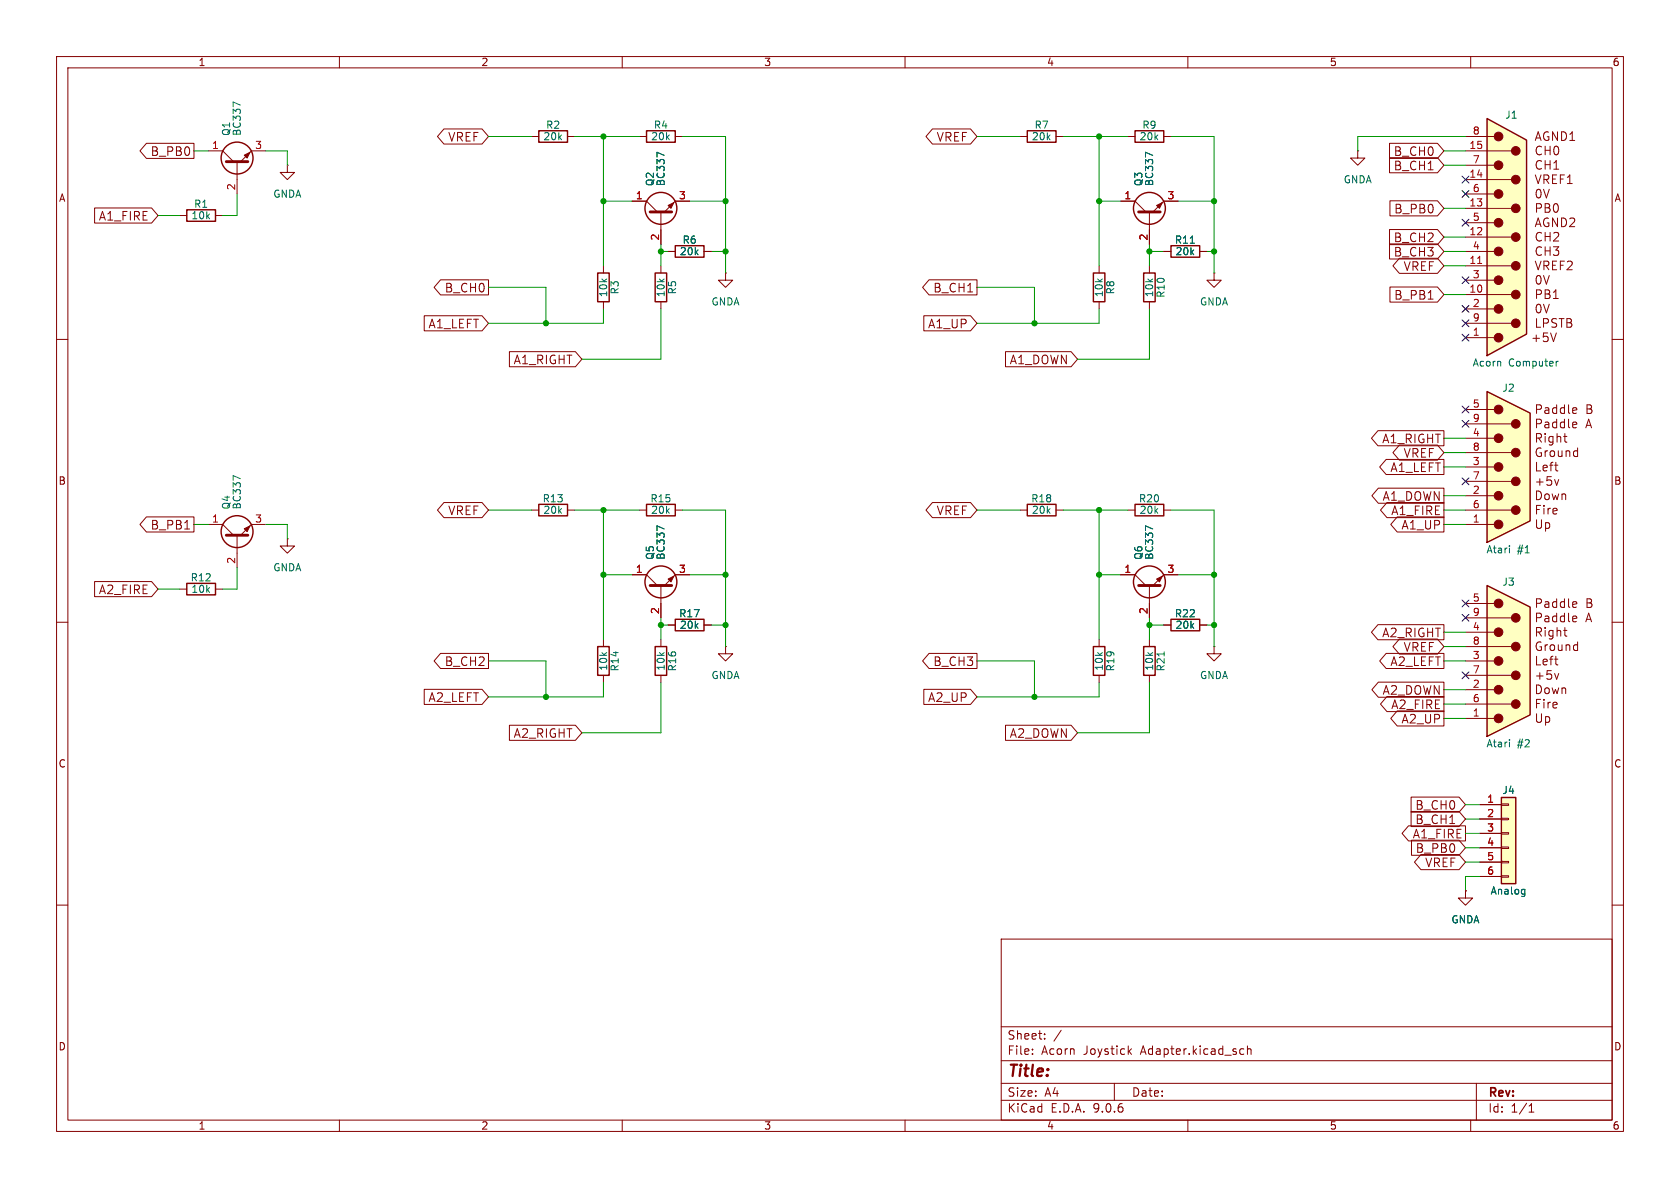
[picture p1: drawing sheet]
<svg xmlns="http://www.w3.org/2000/svg" width="297mm" height="210mm" viewBox="0 0 297 210" stroke-linecap="round" stroke-linejoin="round" font-family="sans-serif">
<g fill="none" stroke="#840000" stroke-width=".18">
<path d="M10 10h277v190h-277zM12 12h273v186h-273zM60 10v2M110 10v2M160 10v2M210 10v2M260 10v2M214.6 48.3v1.2h1.3l-1.3 1.3-1.2-1.3h1.2M214.6 48.3h.1M10 60h2M285 60h2M36.8 92.7h2.6l1.9 1.9"/>
<path d="M41.9 94.6v5.7M47 92.7h-2.6l-1.9 1.9M50.8 95.3v1.2h1.3l-1.3 1.3-1.3-1.3h1.3M50.8 95.3h.1M94 90.2h1.2M100.3 90.2h1.3M113 90.2h1.3M119.4 90.2h1.2M10 110h2M111.8 101.6h2.5l1.9 1.9M116.8 103.5v5.7M116.8 113v1.3"/>
<path d="M116.8 119.4v1.3M121.9 101.6h-2.5l-1.9 1.9M128.3 114.3v1.3h1.2l-1.2 1.2-1.3-1.2h1.3M128.3 114.3h.1M203.2 113v1.3M203.2 119.4v1.3M214.6 114.3v1.3h1.3l-1.3 1.2-1.2-1.2h1.2M214.6 114.3h.1M285 110h2M10 160h2M177 166h108v32h-108zM285 160h2"/>
<path d="M60 198v2M110 198v2M160 198v2M177 194.5h108M177 191.5h108M177 187.5h108M177 181.5h108M182.5 186.3v.1M182.5 185.5v.1M184.7 183.6v.1M184.7 182.8v.1M187.6 182.1l-1.3 2"/>
<path d="M197 191.5v3M199.6 185.8l.4 .6M200 185.4l-.5 .6M210 198v2M219.5 185.4l.4 .1M219.9 186.3l-.4 .1M220.5 185.5l.2-.1 .4 .1 .1 .9M220.5 184.9v1.5M260 198v2M261 191.5v6.5M270.3 196.6h.9M270.3 195.5l.4-.4v1.5"/>
</g>
<path d="M40 94.6h3.8M114.9 103.5h3.8" fill="none" stroke="#840000" stroke-width=".51"/>
<g fill="none" stroke="#840000" stroke-width=".25">
<path d="M95.2 89.2h5.1v2h-5.1zM114.3 89.2h5.1v2h-5.1zM115.8 114.3h2.1v5.1h-2.1zM202.2 114.3h2v5.1h-2z"/>
<circle cx="41.9" cy="94" r="2.82"/>
<circle cx="116.8" cy="102.9" r="2.82"/>
</g>
<g fill="#840000" stroke="#840000" stroke-width=".18">
<path d="M43.2 93.5l1-.5-.5 1z"/>
<path d="M118.1 102.4l1-.5-.5 1z"/>
</g>
<path d="M42.5 84.6l-1.3-.5v.8M117.4 93.5l-1.3-.5v.8M205.8 115.2v.8" fill="none" stroke="#006464" stroke-width=".18"/>
<path d="M265.4 141h2.6v15.2h-2.6z" fill="#ffffc2"/>
<path d="M207 43.4h5.1v2.1h-5.1zM119.4 109.5h5.1v2h-5.1zM265.4 141h2.6v15.2h-2.6z" fill="none" stroke="#840000" stroke-width=".25"/>
<g fill="none" stroke="#840000" stroke-width=".18">
<path d="M205.7 44.5h1.3M212.1 44.5h1.3M118.1 110.5h1.3M124.5 110.5h1.2M259.1 157.5v1.3h1.2l-1.2 1.2-1.3-1.2h1.3M259.1 157.5h.1M261.6 142.2h3.8M261.6 144.8h3.8M261.6 147.3h3.8M261.6 149.9h3.8M261.6 152.4h3.8M261.6 154.9h3.8"/>
<path d="M265.4 142.1h1.3v.3h-1.3zM265.4 144.7h1.3v.2h-1.3zM265.4 147.2h1.3v.2h-1.3zM265.4 149.7h1.3v.3h-1.3zM265.4 152.3h1.3v.2h-1.3zM265.4 154.8h1.3v.3h-1.3z"/>
</g>
<path d="M210.4 43h.8M269.2 157.2l.4 .1M269.6 157.2v1l-.3 .3M269.6 158l-.4 .1" fill="none" stroke="#006464" stroke-width=".18"/>
<path d="M262.9 103.5l7.6 3.8v19.1l-7.6 3.8z" fill="#ffffc2"/>
<g fill="none" stroke="#840000" stroke-width=".18">
<path d="M31.7 38.1h1.3M36.8 26.7h2.6l1.9 1.9M38.1 38.1h1.3M41.9 28.6v5.7M47 26.7h-2.6l-1.9 1.9M50.8 29.2v1.3h1.3l-1.3 1.3-1.3-1.3h1.3M50.8 29.2h.1M94 24.1h1.2M100.3 24.1h1.3M180.3 24.1h1.3M186.7 24.1h1.3M198.1 35.6h2.6l1.9 1.9"/>
<path d="M199.4 24.1h1.3M203.2 37.5v5.7M205.7 24.1h1.3M208.3 35.6h-2.6l-1.9 1.9M240 26.7v1.2h1.3l-1.3 1.3-1.2-1.3h1.2M240 26.7h.1M194.3 47v1.3M194.3 53.3v1.3M203.2 47v1.3M203.2 53.3v1.3M259.1 106.7h5.1M259.1 109.2h8.1"/>
<path d="M259.1 111.8h5.1M259.1 114.3h8.1M259.1 116.8h5.1M259.1 119.4h8.1M275.6 119.1l-.4 1M276.4 111.4h.6M276.7 112.4l.3 .1M278.2 106.4h.5l.1 .3-.8 .2M278.2 108.9l.5 .1 .1 .3-.8 .1M278.7 107.3l-.5 .1M278.7 109.8l-.5 .1M259.1 121.9h5.1"/>
<path d="M259.1 124.5h8.1M259.1 127h5.1"/>
</g>
<g fill="none" stroke="#840000" stroke-width=".25">
<path d="M33 37.1h5.1v2h-5.1zM95.2 23.1h5.1v2h-5.1zM181.6 23.1h5.1v2h-5.1zM200.7 23.1h5v2h-5zM193.3 48.3h2v5h-2zM202.2 48.3h2v5h-2zM262.9 103.5l7.6 3.8v19.1l-7.6 3.8z"/>
<circle cx="41.9" cy="27.9" r="2.82"/>
<circle cx="203.2" cy="36.8" r="2.82"/>
</g>
<g fill="#840000" stroke="#840000" stroke-width=".18">
<path d="M204.5 36.3l1-.5-.5 1z"/>
<path d="M43.2 27.4l1-.5-.5 1z"/>
<circle cx="264.9" cy="106.7" r=".76"/>
<circle cx="264.9" cy="111.8" r=".76"/>
<circle cx="264.9" cy="116.8" r=".76"/>
<circle cx="264.9" cy="121.9" r=".76"/>
<circle cx="264.9" cy="127" r=".76"/>
<circle cx="268" cy="109.2" r=".76"/>
<circle cx="268" cy="114.3" r=".76"/>
<circle cx="268" cy="119.4" r=".76"/>
<circle cx="268" cy="124.5" r=".76"/>
</g>
<path d="M42.5 18.6l-1.3-.6v.9M203.8 27.5l-1.3-.6v.9M266.9 130.8v.1M266.9 131.2v.8" fill="none" stroke="#006464" stroke-width=".18"/>
<path d="M40 28.6h3.8M201.3 37.5h3.8" fill="none" stroke="#840000" stroke-width=".51"/>
<path d="M262.9 69.2l7.6 3.8v19.1l-7.6 3.8z" fill="#ffffc2"/>
<g fill="none" stroke="#840000" stroke-width=".18">
<path d="M106.7 47v1.3M106.7 53.3v1.3M116.8 47v1.3M116.8 53.3v1.3M259.1 72.4h5.1M259.1 74.9h8.1M259.1 77.5h5.1M276.4 77.2h.6M276.7 78.1l.3 .1M278.2 72.1h.5l.1 .3-.8 .2M278.2 74.6l.5 .1 .1 .3-.8 .1M278.7 73l-.5 .1"/>
<path d="M278.7 75.6h-.5M180.3 90.2h1.3M186.7 90.2h1.3M199.4 90.2h1.3M205.7 90.2h1.3M259.1 80h8.1M259.1 82.6h5.1M259.1 85.1h8.1M259.1 87.6h5.1M259.1 90.2h8.1M259.1 92.7h5.1M275.6 84.8l-.4 1"/>
<path d="M31.7 104.1h1.3M38.1 104.1h1.3"/>
</g>
<path d="M105.7 48.3h2v5h-2zM115.8 48.3h2.1v5h-2.1zM262.9 69.2l7.6 3.8v19.1l-7.6 3.8zM181.6 89.2h5.1v2h-5.1zM200.7 89.2h5v2h-5zM33 103.1h5.1v2.1h-5.1z" fill="none" stroke="#840000" stroke-width=".25"/>
<g fill="#840000" stroke="#840000" stroke-width=".18">
<circle cx="264.9" cy="72.4" r=".76"/>
<circle cx="264.9" cy="77.5" r=".76"/>
<circle cx="264.9" cy="82.5" r=".76"/>
<circle cx="264.9" cy="87.6" r=".76"/>
<circle cx="264.9" cy="92.7" r=".76"/>
<circle cx="268" cy="74.9" r=".76"/>
<circle cx="268" cy="80" r=".76"/>
<circle cx="268" cy="85.1" r=".76"/>
<circle cx="268" cy="90.2" r=".76"/>
</g>
<path d="M266.9 96.5v.1M266.9 96.9v.8" fill="none" stroke="#006464" stroke-width=".18"/>
<path d="M262.9 21l7 3.8v34.3l-7 3.8z" fill="#ffffc2"/>
<g fill="none" stroke="#840000" stroke-width=".18">
<path d="M16.7 36.8h10.1l1.1 1.3-1.1 1.3h-10.1zM25.9 25.3h8.4v2.7h-8.4l-1.2-1.3zM78.5 22.8h6.7l1.2 1.3-1.2 1.4h-6.7l-1.2-1.4zM111.8 35.6h2.5l1.9 1.9M113 24.1h1.3M116.8 37.5v5.7M119.4 24.1h1.2M121.9 35.6h-2.5l-1.9 1.9M164.8 22.8h6.8l1.1 1.3-1.1 1.4h-6.8l-1.1-1.4zM198.1 35.6h2.6M205.7 35.6h2.6M245.7 25.3h8.4l1.2 1.4-1.2 1.3h-8.4z"/>
<path d="M245.7 27.9h8.4l1.2 1.3-1.2 1.3h-8.4zM245.7 35.5h8.4l1.2 1.3-1.2 1.4h-8.4zM259.1 24.1h5.1M259.1 26.7h8.1M259.1 29.2h5.1M259.1 31.8h8.1M259.1 34.3h5.1M259.1 36.8h8.1M259.1 39.4h5.1M75 55.8h10.2l1.2 1.4-1.2 1.3h-10.2zM77.9 49.5h8.5v2.6h-8.5l-1.2-1.3zM118.1 44.5h1.3"/>
<path d="M124.5 44.5h1.2M128.3 48.3v1.2h1.2l-1.2 1.3-1.3-1.3h1.3M128.3 48.3h.1M163.3 55.8h8.3l1.1 1.4-1.1 1.3h-8.3zM164.2 49.5h8.5v2.6h-8.5l-1.1-1.3zM203.2 40.6v2.6M205.7 44.5h1.3M212.1 44.5h1.3M245.7 40.6h8.4l1.2 1.3-1.2 1.3h-8.4zM245.7 43.1h8.4l1.2 1.4-1.2 1.3h-8.4zM245.7 50.7h8.4l1.2 1.4-1.2 1.3h-8.4zM247.4 45.7h6.7l1.2 1.3-1.2 1.3h-6.7l-1.2-1.3z"/>
<path d="M252.5 52.9h.9M259.1 41.9h8.1M259.1 44.5h5.1M259.1 47h8.1M259.1 49.5h5.1M259.1 52.1h8.1M259.1 54.6h5.1M259.1 57.2h8.1M259.1 59.7h5.1M275.1 58.9l-.5 1.5M90.1 62.2h11.6l1.2 1.3-1.2 1.3h-11.6zM177.8 62.2h11.6l1.1 1.3-1.1 1.3h-11.6z"/>
<path d="M243.6 76.1h11.7v2.7h-11.7l-1.1-1.3zM247.4 78.7h6.7l1.2 1.3-1.2 1.3h-6.7l-1.2-1.3zM25.9 91.4h8.4v2.6h-8.4l-1.2-1.3zM32.6 93.5h.9M78.5 88.8h6.7l1.2 1.4-1.2 1.3h-6.7l-1.2-1.3zM164.8 88.8h6.8l1.1 1.4-1.1 1.3h-6.8l-1.1-1.3zM243.7 86.3h11.6v2.7h-11.6l-1.2-1.4zM245.1 81.2h10.2v2.7h-10.2l-1.2-1.3zM245.2 88.8h10.1v2.7h-10.1l-1.1-1.3zM247 91.4h8.3v2.6h-8.3l-1.1-1.3zM16.7 102.8h10.1l1.1 1.3-1.1 1.4h-10.1zM77.9 115.5h8.5v2.7h-8.5l-1.2-1.4z"/>
<path d="M106.7 113v1.3M106.7 119.4v1.3M111.8 101.6h2.5M116.8 106.7v2.5M118.1 110.5h1.3M119.4 101.6h2.5M124.5 110.5h1.2M164.2 115.5h8.5v2.7h-8.5l-1.1-1.4zM194.3 113v1.3M194.3 119.4v1.3M198.1 101.6h2.6l1.9 1.9M203.2 103.5v5.7"/>
<path d="M205.7 110.5h1.3M208.3 101.6h-2.6l-1.9 1.9M212.1 110.5h1.3M243.6 110.4h11.7v2.7h-11.7l-1.1-1.3zM245.1 115.5h10.2v2.7h-10.2l-1.2-1.4zM247.4 113h6.7l1.2 1.3-1.2 1.3h-6.7l-1.2-1.3zM75 121.9h10.2l1.2 1.3-1.2 1.3h-10.2zM90.1 128.2h11.6l1.2 1.3-1.2 1.4h-11.6zM163.3 121.9h8.3l1.1 1.3-1.1 1.3h-8.3zM177.8 128.2h11.6l1.1 1.3-1.1 1.4h-11.6zM243.7 120.6h11.6v2.7h-11.6l-1.2-1.4zM245.2 123.1h10.1v2.7h-10.1l-1.1-1.3z"/>
<path d="M247 125.7h8.3v2.6h-8.3l-1.1-1.3zM249 146h10.1v2.7h-10.1l-1.1-1.4zM249.5 143.4h8.4l1.2 1.4-1.2 1.3h-8.4zM249.5 140.9h8.4l1.2 1.3-1.2 1.4h-8.4zM249.5 148.5h8.4l1.2 1.4-1.2 1.3h-8.4zM251.2 151.1h6.7l1.2 1.3-1.2 1.3h-6.7l-1.1-1.3zM259.1 157.5h.1M261.6 142.2h3.8M261.6 144.8h3.8M261.6 147.3h3.8M261.6 149.9h3.8M261.6 152.4h3.8"/>
<path d="M261.6 154.9h3.8"/>
</g>
<g fill="none" stroke="#840000" stroke-width=".25">
<path d="M114.3 23.1h5.1v2h-5.1zM262.9 21l7 3.8v34.3l-7 3.8zM119.4 43.4h5.1v2.1h-5.1zM105.7 114.3h2v5.1h-2zM193.3 114.3h2v5.1h-2zM207 109.5h5.1v2h-5.1z"/>
<circle cx="116.8" cy="36.8" r="2.82"/>
<circle cx="203.2" cy="102.9" r="2.82"/>
</g>
<g fill="#840000" stroke="#840000" stroke-width=".18">
<path d="M204.5 102.4l1-.5-.5 1z"/>
<path d="M118.1 36.3l1-.5-.5 1z"/>
<circle cx="264.9" cy="24.1" r=".76"/>
<circle cx="264.9" cy="29.2" r=".76"/>
<circle cx="264.9" cy="34.3" r=".76"/>
<circle cx="264.9" cy="39.4" r=".76"/>
<circle cx="264.9" cy="44.4" r=".76"/>
<circle cx="264.9" cy="49.5" r=".76"/>
<circle cx="264.9" cy="54.6" r=".76"/>
<circle cx="264.9" cy="59.7" r=".76"/>
<circle cx="268" cy="26.7" r=".76"/>
<circle cx="268" cy="31.7" r=".76"/>
<circle cx="268" cy="36.8" r=".76"/>
<circle cx="268" cy="41.9" r=".76"/>
<circle cx="268" cy="47" r=".76"/>
<circle cx="268" cy="52.1" r=".76"/>
<circle cx="268" cy="57.1" r=".76"/>
</g>
<path d="M261.2 46.6h.8" fill="none" stroke="#a90000" stroke-width=".18"/>
<path d="M117.4 27.5l-1.3-.6v.9M203.8 27.5l-1.3-.6v.9M210.4 43h.8M275.1 63.9v.8M275.5 63.9l-.4 .2M117.4 93.5l-1.3-.5v.8M203.8 93.5l-1.3-.5v.8M269.2 157.2l.4 .1M269.6 157.2v1l-.3 .3M269.6 158l-.4 .1" fill="none" stroke="#006464" stroke-width=".18"/>
<path d="M114.9 37.5h3.8M201.3 103.5h3.8" fill="none" stroke="#840000" stroke-width=".51"/>
<g fill="none" stroke="#009600" stroke-width=".18">
<path d="M27.9 38.1h3.8M34.3 26.7h2.5M41.9 34.3v3.8h-2.5M47 26.7h3.8v2.5M86.4 24.1h7.6M101.6 24.1h11.4M106.7 24.1v22.9M106.7 35.6h5.1M120.6 24.1h7.7v24.2M121.9 35.6h6.4M172.7 24.1h7.6M188 24.1h11.4"/>
<path d="M194.3 35.6h3.8M194.3 24.1v22.9M207 24.1h7.6v24.2M208.3 35.6h6.3M255.3 29.2h3.8M255.3 26.7h3.8M255.3 36.8h3.8M259.1 24.1h-19.1v2.6M86.4 50.8h10.1v6.4M106.7 54.6v2.6h-20.3M116.8 43.2v3.8M116.8 54.6v8.9h-13.9"/>
<path d="M116.8 44.5h1.3M125.7 44.5h2.6M172.7 50.8h10.2v6.4M194.3 54.6v2.6h-21.6M203.2 43.2v3.8M203.2 54.6v8.9h-12.7M203.2 44.5h2.5M213.4 44.5h1.2M255.3 44.5h3.8M255.3 41.9h3.8M255.3 47h3.8M255.3 52.1h3.8"/>
<path d="M255.3 77.5h3.8M34.3 92.7h2.5M47 92.7h3.8v2.6M86.4 90.2h7.6M101.6 90.2h11.4M106.7 90.2v22.8M120.6 90.2h7.7v24.1M172.7 90.2h7.6M188 90.2h11.4M194.3 90.2v22.8M207 90.2h7.6v24.1M255.3 90.2h3.8"/>
<path d="M255.3 92.7h3.8M255.3 80h3.8M255.3 87.6h3.8M255.3 82.6h3.8M27.9 104.1h3.8M41.9 100.3v3.8h-2.5M86.4 116.8h10.1v6.4M106.7 101.6h5.1M116.8 110.5h1.3M116.8 109.2v3.8M121.9 101.6h6.4M125.7 110.5h2.6"/>
<path d="M172.7 116.8h10.2v6.4M194.3 101.6h3.8M203.2 110.5h2.5M203.2 109.2v3.8M208.3 101.6h6.3M213.4 110.5h1.2M255.3 116.8h3.8M255.3 111.8h3.8M255.3 114.3h3.8M106.7 120.7v2.5h-20.3M116.8 120.7v8.8h-13.9M194.3 120.7v2.5h-21.6"/>
<path d="M203.2 120.7v8.8h-12.7M255.3 127h3.8M255.3 124.5h3.8M255.3 121.9h3.8M259.1 142.2h2.5M259.1 147.3h2.5M259.1 152.4h2.5M259.1 149.9h2.5M259.1 144.8h2.5M261.6 154.9h-2.5v2.6"/>
</g>
<g fill="none" stroke="#000084" stroke-width=".18">
<path d="M258.5 33.7l1.2 1.2M258.5 38.8l1.2 1.2M258.5 31.1l1.2 1.3M259.7 33.7l-1.2 1.2M259.7 38.8l-1.2 1.2M259.7 31.1l-1.2 1.3M258.5 54l1.2 1.2M258.5 59.1l1.2 1.2M258.5 56.5l1.2 1.3M258.5 48.9l1.2 1.2M259.7 54l-1.2 1.2M259.7 59.1l-1.2 1.2"/>
<path d="M259.7 56.5l-1.2 1.3M259.7 48.9l-1.2 1.2M258.5 74.3l1.2 1.2M258.5 71.8l1.2 1.2M259.7 74.3l-1.2 1.2M259.7 71.8l-1.2 1.2M258.5 84.5l1.2 1.2M259.7 84.5l-1.2 1.2M258.5 106.1l1.2 1.2M258.5 108.6l1.2 1.2M258.5 118.8l1.2 1.2M259.7 106.1l-1.2 1.2"/>
<path d="M259.7 108.6l-1.2 1.2M259.7 118.8l-1.2 1.2"/>
</g>
<g fill="#009600" stroke="#009600" stroke-width=".18">
<circle cx="194.3" cy="101.6" r=".46"/>
<circle cx="203.2" cy="110.5" r=".46"/>
<circle cx="194.3" cy="90.2" r=".46"/>
<circle cx="214.6" cy="101.6" r=".46"/>
<circle cx="214.6" cy="110.5" r=".46"/>
<circle cx="182.9" cy="123.2" r=".46"/>
<circle cx="214.6" cy="35.6" r=".46"/>
<circle cx="214.6" cy="44.5" r=".46"/>
<circle cx="106.7" cy="24.1" r=".46"/>
<circle cx="194.3" cy="24.1" r=".46"/>
<circle cx="194.3" cy="35.6" r=".46"/>
<circle cx="203.2" cy="44.5" r=".46"/>
<circle cx="182.9" cy="57.2" r=".46"/>
<circle cx="96.5" cy="123.2" r=".46"/>
<circle cx="128.3" cy="110.5" r=".46"/>
<circle cx="128.3" cy="101.6" r=".46"/>
<circle cx="116.8" cy="110.5" r=".46"/>
<circle cx="106.7" cy="90.2" r=".46"/>
<circle cx="106.7" cy="101.6" r=".46"/>
<circle cx="96.5" cy="57.2" r=".46"/>
<circle cx="106.7" cy="35.6" r=".46"/>
<circle cx="128.3" cy="35.6" r=".46"/>
<circle cx="128.3" cy="44.5" r=".46"/>
<circle cx="116.8" cy="44.5" r=".46"/>
</g>
<text font-size="2.8" fill="#840000" x="178" y="190.9">Title:</text>
<g font-size="2.1" fill="#840000">
<text x="26.6" y="27.8">B_PB0</text>
<text x="79.2" y="25.2">VREF</text>
<text x="165.5" y="25.2">VREF</text>
<text x="246.3" y="27.8">B_CH0</text>
<text x="271.2" y="25.1">AGND1</text>
<text x="271.2" y="27.7">CH0</text>
<text x="246.3" y="30.3">B_CH1</text>
<text x="271.2" y="32.7">VREF1</text>
<text x="271.2" y="35.3">0V</text>
<text x="271.2" y="30.2">CH1</text>
<text x="17.4" y="39.2">A1_FIRE</text>
<text x="246.4" y="37.9">B_PB0</text>
<text x="271.2" y="40.4">AGND2</text>
<text x="271.2" y="37.8">PB0</text>
<text x="246.3" y="43">B_CH2</text>
<text x="246.3" y="45.5">B_CH3</text>
<text x="271.2" y="48">VREF2</text>
<text x="271.2" y="42.9">CH2</text>
<text x="271.2" y="45.4">CH3</text>
<text x="78.6" y="51.9">B_CH0</text>
<text x="164.9" y="51.9">B_CH1</text>
<text x="246.4" y="53.2">B_PB1</text>
<text x="248.1" y="48.1">VREF</text>
<text x="271.2" y="50.5">0V</text>
<text x="271.2" y="53.1">PB1</text>
<text x="75.7" y="58.2">A1_LEFT</text>
<text x="164" y="58.2">A1_UP</text>
<text x="271.2" y="55.6">0V</text>
<text x="271.2" y="58.1">LPSTB</text>
<text x="90.7" y="64.6">A1_RIGHT</text>
<text x="178.4" y="64.6">A1_DOWN</text>
<text x="270.6" y="60.7">+5V</text>
<text x="271.2" y="75.9">Paddle</text>
<text x="271.2" y="73.4">Paddle</text>
<text x="280.3" y="75.9">A</text>
<text x="280.3" y="73.4">B</text>
<text x="244.3" y="78.6">A1_RIGHT</text>
<text x="245.7" y="83.6">A1_LEFT</text>
<text x="248.1" y="81.1">VREF</text>
<text x="271.2" y="78.5">Right</text>
<text x="271.2" y="81">Ground</text>
<text x="271.2" y="83.5">Left</text>
<text x="244.4" y="88.7">A1_DOWN</text>
<text x="271.2" y="86.1">+5v</text>
<text x="271.2" y="88.6">Down</text>
<text x="26.6" y="93.8">B_PB1</text>
<text x="79.2" y="91.3">VREF</text>
<text x="165.5" y="91.3">VREF</text>
<text x="245.9" y="91.3">A1_FIRE</text>
<text x="247.7" y="93.8">A1_UP</text>
<text x="271.2" y="91.2">Fire</text>
<text x="271.2" y="93.7">Up</text>
<text x="17.4" y="105.2">A2_FIRE</text>
<text x="271.2" y="107.7">Paddle</text>
<text x="280.3" y="107.7">B</text>
<text x="244.3" y="112.9">A2_RIGHT</text>
<text x="271.2" y="110.2">Paddle</text>
<text x="271.2" y="112.8">Right</text>
<text x="280.3" y="110.2">A</text>
<text x="78.6" y="117.9">B_CH2</text>
<text x="164.9" y="117.9">B_CH3</text>
<text x="245.7" y="117.9">A2_LEFT</text>
<text x="248.1" y="115.4">VREF</text>
<text x="271.2" y="115.3">Ground</text>
<text x="271.2" y="117.8">Left</text>
<text x="75.7" y="124.3">A2_LEFT</text>
<text x="164" y="124.3">A2_UP</text>
<text x="244.4" y="123">A2_DOWN</text>
<text x="245.9" y="125.6">A2_FIRE</text>
<text x="271.2" y="125.5">Fire</text>
<text x="271.2" y="120.4">+5v</text>
<text x="271.2" y="122.9">Down</text>
<text x="90.7" y="130.6">A2_RIGHT</text>
<text x="178.4" y="130.6">A2_DOWN</text>
<text x="247.7" y="128.1">A2_UP</text>
<text x="271.2" y="128">Up</text>
<text x="250.1" y="143.3">B_CH0</text>
<text x="249.7" y="148.4">A1_FIRE</text>
<text x="250.1" y="145.9">B_CH1</text>
<text x="250.2" y="151">B_PB0</text>
<text x="251.9" y="153.5">VREF</text>
<text x="178" y="184">Sheet:</text>
<text x="178" y="186.7">File:</text>
<text x="184.1" y="186.7">Acorn</text>
<text x="191.6" y="186.7">Joystick</text>
<text x="201.8" y="186.7">Adapter.kicad_sch</text>
<text x="178" y="196.9">KiCad</text>
<text x="178" y="194.1">Size:</text>
<text x="184.7" y="194.1">A4</text>
<text x="185.7" y="196.9">E.D.A.</text>
<text x="193.3" y="196.9">9.0.6</text>
<text x="200" y="194.1">Date:</text>
<text x="263" y="194.3">Rev:</text>
<text x="263" y="196.9">Id:</text>
<text x="267.1" y="196.9">1/1</text>
</g>
<g font-size="1.8" fill="#840000">
<text x="35" y="11.9">1</text>
<text x="85" y="11.9">2</text>
<text x="135" y="11.9">3</text>
<text x="185" y="11.9">4</text>
<text x="235" y="11.9">5</text>
<text x="285" y="11.9">6</text>
<text x="10.3" y="35.9">A</text>
<text x="285.3" y="35.9">A</text>
<text x="10.3" y="85.9">B</text>
<text x="285.3" y="85.9">B</text>
<text x="10.3" y="135.9">C</text>
<text x="285.3" y="135.9">C</text>
<text x="10.3" y="185.9">D</text>
<text x="285.3" y="185.9">D</text>
<text x="35" y="199.9">1</text>
<text x="85" y="199.9">2</text>
<text x="135" y="199.9">3</text>
<text x="185" y="199.9">4</text>
<text x="235" y="199.9">5</text>
<text x="285" y="199.9">6</text>
</g>
<g font-size="1.8" fill="#006464">
<text x="96.4" y="23">R2</text>
<text x="115.5" y="23">R4</text>
<text x="182.8" y="23">R7</text>
<text x="201.9" y="23">R9</text>
<text x="266" y="21.2">J1</text>
<text x="40.9" y="24.1" transform="rotate(-90 40.9 24.1)">Q1</text>
<text x="42.8" y="24.1" transform="rotate(-90 42.8 24.1)">BC337</text>
<text x="96" y="25">20k</text>
<text x="115" y="25">20k</text>
<text x="182.3" y="25">20k</text>
<text x="201.4" y="25">20k</text>
<text x="48.2" y="35.2">GNDA</text>
<text x="115.8" y="33" transform="rotate(-90 115.8 33)">Q2</text>
<text x="117.7" y="33" transform="rotate(-90 117.7 33)">BC337</text>
<text x="202.2" y="33" transform="rotate(-90 202.2 33)">Q3</text>
<text x="204.1" y="33" transform="rotate(-90 204.1 33)">BC337</text>
<text x="237.4" y="32.6">GNDA</text>
<text x="33.7" y="39">10k</text>
<text x="34.2" y="36.9">R1</text>
<text x="120.1" y="45.3">20k</text>
<text x="120.6" y="43.3">R6</text>
<text x="207.6" y="43.3">R11</text>
<text x="207.7" y="45.3">20k</text>
<text x="107.5" y="52.6" transform="rotate(-90 107.5 52.6)">10k</text>
<text x="109.6" y="52.1" transform="rotate(-90 109.6 52.1)">R3</text>
<text x="117.7" y="52.6" transform="rotate(-90 117.7 52.6)">10k</text>
<text x="119.7" y="52.1" transform="rotate(-90 119.7 52.1)">R5</text>
<text x="195.2" y="52.6" transform="rotate(-90 195.2 52.6)">10k</text>
<text x="197.2" y="52.1" transform="rotate(-90 197.2 52.1)">R8</text>
<text x="204.1" y="52.6" transform="rotate(-90 204.1 52.6)">10k</text>
<text x="206.1" y="52.7" transform="rotate(-90 206.1 52.7)">R10</text>
<text x="125.7" y="54.2">GNDA</text>
<text x="212" y="54.2">GNDA</text>
<text x="260.2" y="65">Acorn</text>
<text x="266.7" y="65">Computer</text>
<text x="265.5" y="69.4">J2</text>
<text x="95.8" y="89">R13</text>
<text x="114.9" y="89">R15</text>
<text x="182.2" y="89">R18</text>
<text x="201.3" y="89">R20</text>
<text x="40.9" y="90.2" transform="rotate(-90 40.9 90.2)">Q4</text>
<text x="42.8" y="90.2" transform="rotate(-90 42.8 90.2)">BC337</text>
<text x="96" y="91">20k</text>
<text x="115" y="91">20k</text>
<text x="182.3" y="91">20k</text>
<text x="201.4" y="91">20k</text>
<text x="48.2" y="101.2">GNDA</text>
<text x="115.8" y="99.1" transform="rotate(-90 115.8 99.1)">Q5</text>
<text x="117.7" y="99.1" transform="rotate(-90 117.7 99.1)">BC337</text>
<text x="202.2" y="99.1" transform="rotate(-90 202.2 99.1)">Q6</text>
<text x="204.1" y="99.1" transform="rotate(-90 204.1 99.1)">BC337</text>
<text x="262.7" y="98">Atari</text>
<text x="268.2" y="98">#1</text>
<text x="33.6" y="103">R12</text>
<text x="33.7" y="105">10k</text>
<text x="265.5" y="103.7">J3</text>
<text x="120" y="109.3">R17</text>
<text x="120.1" y="111.4">20k</text>
<text x="207.6" y="109.3">R22</text>
<text x="207.7" y="111.4">20k</text>
<text x="107.5" y="118.7" transform="rotate(-90 107.5 118.7)">10k</text>
<text x="109.6" y="118.8" transform="rotate(-90 109.6 118.8)">R14</text>
<text x="117.7" y="118.7" transform="rotate(-90 117.7 118.7)">10k</text>
<text x="119.7" y="118.8" transform="rotate(-90 119.7 118.8)">R16</text>
<text x="195.2" y="118.7" transform="rotate(-90 195.2 118.7)">10k</text>
<text x="197.2" y="118.8" transform="rotate(-90 197.2 118.8)">R19</text>
<text x="204.1" y="118.7" transform="rotate(-90 204.1 118.7)">10k</text>
<text x="206.1" y="118.8" transform="rotate(-90 206.1 118.8)">R21</text>
<text x="125.7" y="120.2">GNDA</text>
<text x="212" y="120.2">GNDA</text>
<text x="262.7" y="132.3">Atari</text>
<text x="268.2" y="132.3">#2</text>
<text x="265.5" y="140.6">J4</text>
<text x="263.4" y="158.3">Analog</text>
<text x="256.5" y="163.4">GNDA</text>
</g>
<g font-size="1.8" fill="#a90000">
<text x="260.3" y="23.9">8</text>
<text x="37.4" y="26.4">1</text>
<text x="45" y="26.4">3</text>
<text x="259.7" y="26.4">15</text>
<text x="260.3" y="29">7</text>
<text x="41.7" y="33.7" transform="rotate(-90 41.7 33.7)">2</text>
<text x="112.3" y="35.3">1</text>
<text x="119.9" y="35.3">3</text>
<text x="198.7" y="35.3">1</text>
<text x="206.3" y="35.3">3</text>
<text x="259.7" y="31.5">14</text>
<text x="260.3" y="34">6</text>
<text x="259.7" y="36.6">13</text>
<text x="259.7" y="41.7">12</text>
<text x="260.3" y="39.1">5</text>
<text x="116.6" y="42.6" transform="rotate(-90 116.6 42.6)">2</text>
<text x="202.9" y="42.6" transform="rotate(-90 202.9 42.6)">2</text>
<text x="259.7" y="46.7">11</text>
<text x="260.3" y="44.2">4</text>
<text x="259.7" y="51.8">10</text>
<text x="260.3" y="49.3">3</text>
<text x="260.3" y="54.4">2</text>
<text x="260.3" y="56.9">9</text>
<text x="260.3" y="59.4">1</text>
<text x="260.3" y="72.1">5</text>
<text x="260.3" y="74.7">9</text>
<text x="260.3" y="77.2">4</text>
<text x="260.3" y="79.8">8</text>
<text x="260.3" y="82.3">3</text>
<text x="260.3" y="84.8">7</text>
<text x="260.3" y="87.4">2</text>
<text x="260.3" y="89.9">6</text>
<text x="37.4" y="92.5">1</text>
<text x="45" y="92.5">3</text>
<text x="260.3" y="92.5">1</text>
<text x="41.7" y="99.8" transform="rotate(-90 41.7 99.8)">2</text>
<text x="112.3" y="101.3">1</text>
<text x="119.9" y="101.3">3</text>
<text x="198.7" y="101.3">1</text>
<text x="206.3" y="101.3">3</text>
<text x="260.3" y="106.4">5</text>
<text x="116.6" y="108.7" transform="rotate(-90 116.6 108.7)">2</text>
<text x="202.9" y="108.7" transform="rotate(-90 202.9 108.7)">2</text>
<text x="260.3" y="109">9</text>
<text x="260.3" y="111.5">4</text>
<text x="260.3" y="114">8</text>
<text x="260.3" y="116.6">3</text>
<text x="260.3" y="119.1">7</text>
<text x="260.3" y="121.7">2</text>
<text x="260.3" y="124.2">6</text>
<text x="260.3" y="126.7">1</text>
<text x="262.8" y="142">1</text>
<text x="262.8" y="144.5">2</text>
<text x="262.8" y="147.1">3</text>
<text x="262.8" y="149.6">4</text>
<text x="262.8" y="152.1">5</text>
<text x="262.8" y="154.7">6</text>
</g>
</svg>
